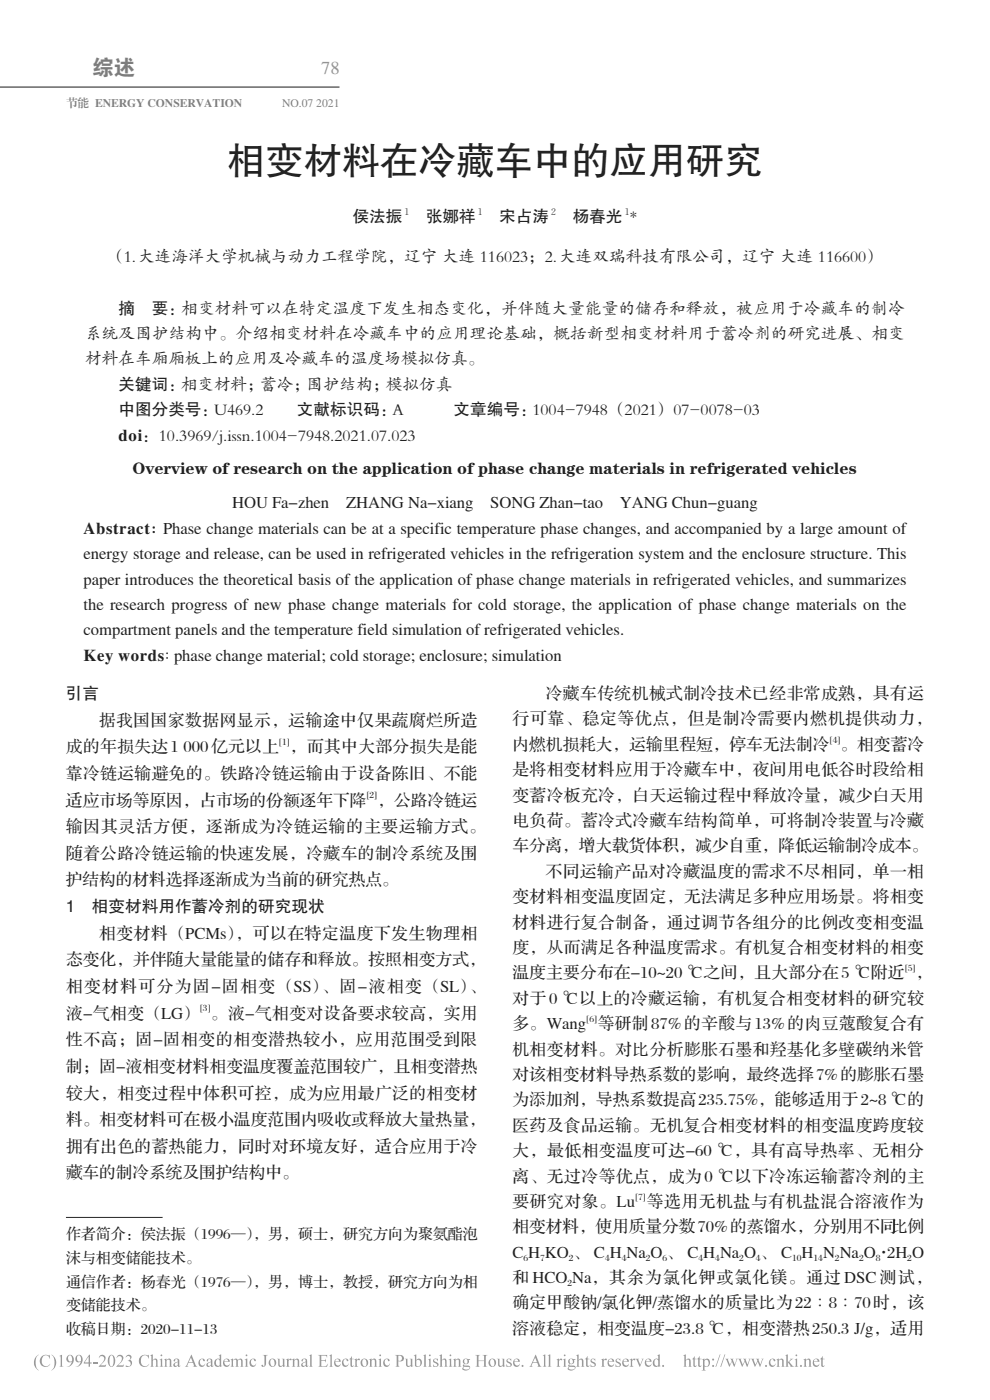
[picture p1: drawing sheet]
<svg xmlns="http://www.w3.org/2000/svg" width="210mm" height="297mm" viewBox="0 0 210 297" stroke-linecap="round" stroke-linejoin="round" font-family="sans-serif">
<path d="M0 18.5h72M14 258.3h20.5" fill="none" stroke="#231f20" stroke-width=".21"/>
<g fill="#999">
<path d="M7.8 287.6l.4-.2a2.47 2.47 0 0 0 0 3.4 1.93 1.93 0 0 1-.4-3.2z" fill-rule="evenodd"/>
<path d="M8.9 287.7a1.78 1.78 0 0 1 1.5-.2l.1-.1 .1 .9a.92 .92 0 0 0-1.1-.7 .92 .92 0 0 0-.6 1.1 .98 .98 0 0 0 .6 1.1 .98 .98 0 0 0 1.2-.5 1.24 1.24 0 0 1-1.9 .3 1.24 1.24 0 0 1 .1-1.9z" fill-rule="evenodd"/>
<path d="M10.9 287.4a1.91 1.91 0 0 1 0 3.4 2.47 2.47 0 0 0 0-3.4z" fill-rule="evenodd"/>
<path d="M12.5 287.7l.7-.3v2.3l.3 .2h-.9l.2-.1 .1-1.7-.1-.4z" fill-rule="evenodd"/>
<path d="M14.4 287.5a.93 .93 0 0 1 1.2 .3 .93 .93 0 0 1 0 1.2 1.34 1.34 0 0 1-1.5 .9 1.26 1.26 0 0 0 1.1-1 .77 .77 0 0 1-1.1-.3 .77 .77 0 0 1 .3-1.1zM14.7 287.6a.64 .64 0 0 0-.3 .8 .64 .64 0 0 0 .9 .3 .99 .99 0 0 0-.4-1.2z" fill-rule="evenodd"/>
<path d="M16.3 287.5a.86 .86 0 0 1 1.1 .2 .86 .86 0 0 1 .1 1 1.38 1.38 0 0 1-1.5 1.2 1.21 1.21 0 0 0 1.1-1 .78 .78 0 0 1-1.1-.2 .78 .78 0 0 1 .3-1.2zM16.4 287.7a.64 .64 0 0 0-.1 .8 .64 .64 0 0 0 .8 .3 .74 .74 0 0 0-.5-1.2z" fill-rule="evenodd"/>
<path d="M107.6 288.4l.8-.2v.6a.44 .44 0 0 0-.3-.4 .44 .44 0 0 0-.5 .1l.4 .4a.59 .59 0 0 1 .5 .8 .59 .59 0 0 1-.9 .2l-.2 .1v-.6a.48 .48 0 0 0 .4 .4 .48 .48 0 0 0 .5-.2l-.1-.2-.8-.6z" fill-rule="evenodd"/>
<path d="M19.7 288.9h1v.3h-1z" fill-rule="evenodd"/>
<path d="M134.8 288.3h.8l-.2 .2 .4 1 .4-1.1-.2-.1h.6l-.9 1.7-.7-1.6z" fill-rule="evenodd"/>
<path d="M23.2 287.6a.75 .75 0 0 1 .9-.1 .75 .75 0 0 1 .3 .9 1.09 1.09 0 0 1-1 1.5 1.75 1.75 0 0 1-.2-2.3zM23.5 287.5a2.28 2.28 0 0 0 0 2.3l.1 .1a1.76 1.76 0 0 0 .3-2.2z" fill-rule="evenodd"/>
<path d="M25 287.6a.77 .77 0 0 1 1.1 .2 .77 .77 0 0 1-.3 1.1l-.8 .8h1l.3-.2-.2 .4h-1.4a2.65 2.65 0 0 0 1.1-1.9 .6 .6 0 0 0-.6-.3 .6 .6 0 0 0-.5 .4z" fill-rule="evenodd"/>
<path d="M26.8 287.6a.58 .58 0 0 1 .9 0 .58 .58 0 0 1-.1 .9 .82 .82 0 0 1 .2 1.1 .82 .82 0 0 1-1.2 .2l.1-.1a.59 .59 0 0 0 1-.2 .59 .59 0 0 0-.6-.8 .54 .54 0 0 0 .5-.5 .54 .54 0 0 0-.4-.5l-.5 .3z" fill-rule="evenodd"/>
<path d="M56.9 289.1a.85 .85 0 0 1 1.7 0 .85 .85 0 0 1-1.7 0zM57.5 288.4a.89 .89 0 0 0 .5 1.4 .92 .92 0 0 0-.4-1.5z" fill-rule="evenodd"/>
<path d="M31.8 287.5l.6-.2v1.2a.54 .54 0 0 1 .7-.3 .54 .54 0 0 1 .3 .8v.8l.3 .1h-.9l.3-.2v-1a.35 .35 0 0 0-.3-.3 .35 .35 0 0 0-.4 .3v1.1l.3 .1h-.8l.2-.2v-2z" fill-rule="evenodd"/>
<path d="M34.1 287.5a.18 .18 0 0 1 .3 0 .18 .18 0 0 1-.3 0zM33.8 288.4l.6-.2v1.5l.3 .2h-.9l.3-.1v-.2v-1.1z" fill-rule="evenodd"/>
<path d="M34.7 288.4l.6-.2v.3a.54 .54 0 0 1 .7-.3 .54 .54 0 0 1 .3 .7v.8l.3 .2h-.8l.2-.2v-1l-.2-.3-.5 .3v1l.3 .2h-.9l.3-.1v-.2v-1.1z" fill-rule="evenodd"/>
<path d="M36.9 288.5a.62 .62 0 0 1 .7-.3 .62 .62 0 0 1 .4 .6v.9h.3l-.4 .3-.2-.3a.51 .51 0 0 1-.9 .1 .51 .51 0 0 1 .4-.8l.5-.1v-.3a.32 .32 0 0 0-.4-.2 .32 .32 0 0 0-.2 .4h-.2zM37.1 289.3a.34 .34 0 0 0 .1 .5 .34 .34 0 0 0 .5-.2v-.6z" fill-rule="evenodd"/>
<path d="M72.8 288.5a.56 .56 0 0 1 .6-.3 .56 .56 0 0 1 .4 .5 .27 .27 0 0 1-.3 0 .27 .27 0 0 1-.1-.3 .6 .6 0 0 0-.6 .3 .6 .6 0 0 0 .2 .8 .55 .55 0 0 0 .5 .2 .55 .55 0 0 0 .5-.4 .76 .76 0 0 1-1 .6 .76 .76 0 0 1-.4-1z" fill-rule="evenodd"/>
<path d="M42.3 288.5a.59 .59 0 0 1 .7-.3 .59 .59 0 0 1 .4 .5 .29 .29 0 0 1-.3 0 .29 .29 0 0 1-.1-.3 .6 .6 0 0 0-.6 .3 .6 .6 0 0 0 .1 .8 .55 .55 0 0 0 .6 .2 .55 .55 0 0 0 .4-.4 .76 .76 0 0 1-.9 .7 .76 .76 0 0 1-.5-1.1z" fill-rule="evenodd"/>
<path d="M44 288.4a.62 .62 0 0 1 .7-.2 .62 .62 0 0 1 .3 .6l.1 .9h.2l-.4 .3-.2-.3a.51 .51 0 0 1-.9 .1 .51 .51 0 0 1 .5-.8l.4-.1v-.3a.36 .36 0 0 0-.4-.2 .36 .36 0 0 0-.3 .4l-.1-.1zM44.1 289.3v.2l.1 .3 .5-.2v-.6z" fill-rule="evenodd"/>
<path d="M46.4 287.5l.5-.2v2.4l.3 .1-.6 .2v-.3a.74 .74 0 0 1-1 0 .74 .74 0 0 1-.1-1l.5-.5 .6 .2v-.7zM46 288.5a.75 .75 0 0 0-.2 .7 .75 .75 0 0 0 .6 .5l.2-.1v-.8a.38 .38 0 0 0-.2-.4 .38 .38 0 0 0-.4 .1z" fill-rule="evenodd"/>
<path d="M47.6 288.5a.67 .67 0 0 1 .7-.3 .67 .67 0 0 1 .5 .7h-1.2a.6 .6 0 0 0 .4 .8 .6 .6 0 0 0 .7-.4 .74 .74 0 0 1-.9 .7 .74 .74 0 0 1-.5-1.1zM47.7 288.4l-.1 .4h.8a.39 .39 0 0 0-.2-.4 .39 .39 0 0 0-.5 0z" fill-rule="evenodd"/>
<path d="M48.9 288.4l.5-.2v.4a.55 .55 0 0 1 .5-.4 .55 .55 0 0 1 .5 .4 .53 .53 0 0 1 .7-.4 .53 .53 0 0 1 .4 .7v.9l.2 .1h-.8l.3-.1v-1a.35 .35 0 0 0-.4-.4 .35 .35 0 0 0-.4 .3v1.1l.3 .1h-.8l.2-.1v-1a.37 .37 0 0 0-.2-.4 .37 .37 0 0 0-.5 .2l.1 1.2 .2 .1h-.8l.2-.1v-.2v-1.1z" fill-rule="evenodd"/>
<path d="M52.1 287.5a.2 .2 0 0 1 .4 0 .2 .2 0 0 1-.4 0zM51.9 288.4l.6-.2v1.6l.2 .1h-.8l.2-.2v-1.2z" fill-rule="evenodd"/>
<path d="M53.2 288.5a.56 .56 0 0 1 .6-.3 .56 .56 0 0 1 .4 .5 .27 .27 0 0 1-.3 0 .27 .27 0 0 1-.1-.3 .6 .6 0 0 0-.6 .3 .6 .6 0 0 0 .2 .8 .55 .55 0 0 0 .5 .2 .55 .55 0 0 0 .5-.4 .76 .76 0 0 1-1 .6 .76 .76 0 0 1-.5-1z" fill-rule="evenodd"/>
<path d="M55.7 287.4h1.1l-.4 .3v1.4a.58 .58 0 0 1-.2 .7 .58 .58 0 0 1-.7-.1l.1-.2 .4 .4 .1-.2v-2z" fill-rule="evenodd"/>
<path d="M29.9 287.7a1.76 1.76 0 0 1 1.5-.2l.2-.1v.9a.9 .9 0 0 0-1.1-.7 .9 .9 0 0 0-.6 1.1 .96 .96 0 0 0 .6 1.1 .96 .96 0 0 0 1.2-.5 1.24 1.24 0 0 1-1.9 .3 1.24 1.24 0 0 1 .1-1.9z" fill-rule="evenodd"/>
<path d="M58.7 288.3h.6v1.1a.36 .36 0 0 0 .3 .4 .36 .36 0 0 0 .4-.3v-1.1l-.2-.1h.5v1.4l.3 .1-.6 .2v-.3a.52 .52 0 0 1-.6 .3 .52 .52 0 0 1-.4-.7v-.9z" fill-rule="evenodd"/>
<path d="M60.6 288.4l.6-.2v.4l.3-.3h.3a.23 .23 0 0 1-.1 .3 .23 .23 0 0 1-.3-.1l-.2 .2v1l.3 .2h-.9l.3-.1v-1.3z" fill-rule="evenodd"/>
<path d="M61.8 288.4l.6-.2v.3a.54 .54 0 0 1 .7-.3 .54 .54 0 0 1 .4 .7v.9l.2 .1h-.8l.2-.2v-.8v-.4l-.2-.1-.5 .3v1l.3 .2h-.8l.2-.2v-1.2z" fill-rule="evenodd"/>
<path d="M64.1 288.4a.62 .62 0 0 1 .7-.2 .62 .62 0 0 1 .4 .6v.9h.2l-.3 .3-.3-.3a.51 .51 0 0 1-.9 .1 .51 .51 0 0 1 .5-.8l.4-.1v-.3a.36 .36 0 0 0-.4-.2 .36 .36 0 0 0-.2 .4l-.2-.1zM64.2 289.3v.2l.2 .3 .4-.2v-.6z" fill-rule="evenodd"/>
<path d="M65.5 287.5l.6-.2v2.4l.3 .2h-.9l.3-.1v-2.1z" fill-rule="evenodd"/>
<path d="M67.5 287.4h1.9v.6l-.2-.4h-1v1l.8-.1 .1-.3v.9l-.2-.4h-.7v1l.1 .1a.9 .9 0 0 0 1.2-.5l-.1 .6h-1.9l.2-.1 .1-.3v-1.8z" fill-rule="evenodd"/>
<path d="M69.8 287.5l.6-.2v2.3v.2l.3 .1h-.9l.3-.1v-.2v-1.8l-.1-.2z" fill-rule="evenodd"/>
<path d="M71.1 288.5a.67 .67 0 0 1 .7-.3 .67 .67 0 0 1 .5 .7h-1.2a.6 .6 0 0 0 .4 .7 .6 .6 0 0 0 .7-.3 .73 .73 0 0 1-.9 .7 .73 .73 0 0 1-.4-1.1zM71.3 288.4l-.2 .4h.8a.4 .4 0 0 0-.2-.4 .4 .4 0 0 0-.4 0z" fill-rule="evenodd"/>
<path d="M40.6 287.4l.9 2.1 .4 .4h-1l.2-.1-.1-.7h-1l-.3 .6 .3 .2h-.8l.3-.2zM40.5 288l-.5 1h.9z" fill-rule="evenodd"/>
<path d="M74.6 287.7v.6h.4l-.4 .1 .1 1.2 .1 .2 .3-.1a.39 .39 0 0 1-.5 .3 .39 .39 0 0 1-.3-.5v-1.1l-.3-.1z" fill-rule="evenodd"/>
<path d="M76.4 289.1a.85 .85 0 0 1 1.7 0 .85 .85 0 0 1-1.7 0zM77 288.5a.86 .86 0 0 0 .5 1.3 .91 .91 0 0 0-.4-1.5z" fill-rule="evenodd"/>
<path d="M78.2 288.4l.6-.2v.3a.54 .54 0 0 1 .7-.3 .54 .54 0 0 1 .3 .7v.9l.3 .1h-.8l.2-.2v-.8l-.1-.4-.2-.1-.4 .3v1l.3 .2h-.9l.3-.2v-1.2z" fill-rule="evenodd"/>
<path d="M80.5 287.5a.19 .19 0 0 1 .3 0 .19 .19 0 0 1-.3 0zM80.2 288.4l.6-.2v1.6l.3 .1h-.8l.2-.2v-1.2z" fill-rule="evenodd"/>
<path d="M81.5 288.5a.56 .56 0 0 1 .6-.3 .56 .56 0 0 1 .5 .5 .27 .27 0 0 1-.3 0 .27 .27 0 0 1-.1-.3 .6 .6 0 0 0-.6 .3 .6 .6 0 0 0 .1 .8 .55 .55 0 0 0 .6 .2 .55 .55 0 0 0 .4-.4 .76 .76 0 0 1-.9 .6 .76 .76 0 0 1-.5-1z" fill-rule="evenodd"/>
<path d="M83.8 287.4h.9a.76 .76 0 0 1 1 .9 .76 .76 0 0 1-1.2 .5v.9l.3 .2h-1l.3-.1v-.3v-1.8zM84.5 287.6v1.1a.57 .57 0 0 0 .8-.6 .57 .57 0 0 0-.8-.5z" fill-rule="evenodd"/>
<path d="M85.8 288.3h.6v1.1a.36 .36 0 0 0 .3 .4 .36 .36 0 0 0 .4-.3v-1.1l-.2-.1h.6v1.4l.2 .1-.6 .2v-.3a.54 .54 0 0 1-.6 .3 .54 .54 0 0 1-.4-.7v-.9z" fill-rule="evenodd"/>
<path d="M87.7 287.5l.6-.2v1.2a.7 .7 0 0 1 1-.1 .7 .7 0 0 1 .2 .9 .92 .92 0 0 1-1.5 .5v-2l-.1-.2zM88.3 288.7v1a.65 .65 0 0 0 1-.4 .65 .65 0 0 0-.7-.8z" fill-rule="evenodd"/>
<path d="M89.7 287.5l.6-.2v2.4l.3 .2h-.9l.3-.1v-2.1z" fill-rule="evenodd"/>
<path d="M91 287.5a.2 .2 0 0 1 .4 0 .2 .2 0 0 1-.4 0zM90.8 288.4l.5-.2 .1 1.5 .2 .2h-.8l.2-.1 .1-.2-.1-1.1z" fill-rule="evenodd"/>
<path d="M18.9 287.4h.2v1.6h.3v.3h-.3v.6h-.3v-.6h-1v-.2zM18.8 287.8l-.8 1.2h.8z" fill-rule="evenodd"/>
<path d="M95.4 287.5a.18 .18 0 0 1 .3 0 .18 .18 0 0 1-.3 0zM95.1 288.4l.6-.2v1.5l.3 .2h-.9l.3-.1v-.2v-1.1z" fill-rule="evenodd"/>
<path d="M96.1 288.4l.5-.2v.3a.54 .54 0 0 1 .7-.3 .54 .54 0 0 1 .3 .7l.1 .8 .2 .2h-.8l.2-.2v-1l-.2-.3-.5 .3v1l.3 .2h-.8l.2-.1v-.2v-1.1z" fill-rule="evenodd"/>
<path d="M98.4 288.4l.4-.2 .9 .2-.3 .1a.68 .68 0 0 1-.1 .8 .68 .68 0 0 1-.8 .1l-.1 .2 .2 .1a.72 .72 0 0 1 1.1 .5 .9 .9 0 0 1-.8 .6 .9 .9 0 0 1-.8-.5l.3-.4-.2-.3 .3-.3-.3-.3zM98.6 288.4a.49 .49 0 0 0-.1 .6 .49 .49 0 0 0 .6 .2 .5 .5 0 0 0 .1-.6 .5 .5 0 0 0-.6-.2zM98.5 289.9l-.2 .3a.73 .73 0 0 0 .7 .3 .73 .73 0 0 0 .6-.4z" fill-rule="evenodd"/>
<path d="M100.8 287.4h1l-.3 .3v.9h1.2v-1l-.4-.2h1.1l-.3 .2-.1 .3 .1 1.8 .3 .2h-1.1l.4-.1v-1.1h-1.2v1.1l.3 .1h-1l.3-.1v-.3v-1.9z" fill-rule="evenodd"/>
<path d="M103.6 289.1a.85 .85 0 0 1 1.7 0 .85 .85 0 0 1-1.7 0zM104.2 288.4a.89 .89 0 0 0 .4 1.4 .92 .92 0 0 0-.3-1.5z" fill-rule="evenodd"/>
<path d="M105.4 288.3h.5v1.1a.36 .36 0 0 0 .3 .4 .36 .36 0 0 0 .4-.3v-1.1l-.2-.1h.6v1.4l.2 .1-.6 .2v-.3a.52 .52 0 0 1-.6 .3 .52 .52 0 0 1-.3-.7l-.1-.9z" fill-rule="evenodd"/>
<path d="M93.1 287.5l.6-.2v1.2a.54 .54 0 0 1 .7-.3 .54 .54 0 0 1 .3 .8l.1 .8 .2 .1h-.8l.2-.2v-1a.35 .35 0 0 0-.3-.3 .35 .35 0 0 0-.4 .3v1.1l.3 .1h-.8l.2-.2v-2z" fill-rule="evenodd"/>
<path d="M109.1 288.5a.67 .67 0 0 1 .7-.3 .67 .67 0 0 1 .5 .7h-1.2a.6 .6 0 0 0 .4 .8 .6 .6 0 0 0 .7-.4 .74 .74 0 0 1-.9 .7 .74 .74 0 0 1-.4-1.1zM109.3 288.4l-.2 .4h.8a.39 .39 0 0 0-.2-.4 .39 .39 0 0 0-.4 0z" fill-rule="evenodd"/>
<path d="M113.6 287.4l.9 2.1 .4 .4h-1l.3-.1-.2-.7h-1l-.3 .6 .3 .2h-.7l.3-.2zM113.5 288l-.5 1h.9z" fill-rule="evenodd"/>
<path d="M115.1 287.5l.6-.2v2.3v.2l.3 .1h-.9l.3-.1v-.2v-1.8l-.1-.2z" fill-rule="evenodd"/>
<path d="M118 288.4l.6-.2v.4l.4-.4a.18 .18 0 0 1 .2 .1 .18 .18 0 0 1-.1 .3l-.3-.1-.2 .2v1.1l.3 .1h-.9l.2-.1 .1-.2-.1-1.1z" fill-rule="evenodd"/>
<path d="M119.6 287.5a.2 .2 0 0 1 .4 0 .2 .2 0 0 1-.4 0zM119.3 288.4l.6-.2v1.5l.3 .2h-.8l.2-.1v-1.3z" fill-rule="evenodd"/>
<path d="M120.7 288.4l.5-.2 .9 .2-.1 .1h-.3a.68 .68 0 0 1-.1 .8 .68 .68 0 0 1-.8 .1v.2l.2 .1a.75 .75 0 0 1 1.1 .5 .93 .93 0 0 1-.8 .6 .93 .93 0 0 1-.9-.5l.3-.4-.2-.2 .3-.4-.3-.3zM120.9 288.4a.49 .49 0 0 0-.1 .6 .49 .49 0 0 0 .6 .2 .5 .5 0 0 0 .1-.6 .5 .5 0 0 0-.6-.2zM120.8 289.9l-.2 .3a.72 .72 0 0 0 .7 .3 .72 .72 0 0 0 .6-.4z" fill-rule="evenodd"/>
<path d="M122.2 287.5l.5-.2v1.2a.55 .55 0 0 1 .7-.2 .55 .55 0 0 1 .4 .7v.7l.2 .2h-.8l.2-.2v-1a.35 .35 0 0 0-.3-.3 .35 .35 0 0 0-.4 .3v1l.3 .2h-.8l.2-.1v-.2v-1.8v-.2z" fill-rule="evenodd"/>
<path d="M124.6 287.7v.6h.4l-.4 .1v1.2l.2 .2 .3-.1a.38 .38 0 0 1-.5 .3 .38 .38 0 0 1-.3-.5v-1.1l-.3-.1z" fill-rule="evenodd"/>
<path d="M125.4 288.4l.9-.2v.6a.45 .45 0 0 0-.3-.4 .45 .45 0 0 0-.5 .1v.2l.3 .2a.59 .59 0 0 1 .5 .8 .59 .59 0 0 1-.9 .2l-.1 .1v-.6a.45 .45 0 0 0 .3 .4 .45 .45 0 0 0 .5-.2l-.1-.2-.7-.4z" fill-rule="evenodd"/>
<path d="M21.2 287.6a.77 .77 0 0 1 1.1 .2 .77 .77 0 0 1-.2 1.1l-.8 .8h.9l.3-.2-.1 .4h-1.5a2.08 2.08 0 0 0 1.1-2 .62 .62 0 0 0-1 .2z" fill-rule="evenodd"/>
<path d="M127.5 288.4l.6-.2v.4l.2-.3 .3-.1a.2 .2 0 0 1 0 .4 .2 .2 0 0 1-.3-.1l-.2 .2v1l.3 .2h-.9l.2-.1v-1.3z" fill-rule="evenodd"/>
<path d="M129.1 288.5a.67 .67 0 0 1 .7-.3 .67 .67 0 0 1 .5 .7h-1.2a.6 .6 0 0 0 .4 .7 .6 .6 0 0 0 .7-.3 .73 .73 0 0 1-.9 .7 .73 .73 0 0 1-.4-1.1zM129.3 288.4l-.2 .4h.8a.4 .4 0 0 0-.2-.4 .4 .4 0 0 0-.4 0z" fill-rule="evenodd"/>
<path d="M130.7 288.4l.9-.2v.6a.44 .44 0 0 0-.3-.4 .44 .44 0 0 0-.5 .1l.3 .4a.59 .59 0 0 1 .5 .8 .59 .59 0 0 1-.9 .2l-.1 .1v-.6a.48 .48 0 0 0 .3 .4 .48 .48 0 0 0 .5-.2v-.2l-.8-.6z" fill-rule="evenodd"/>
<path d="M132.2 288.5a.67 .67 0 0 1 .8-.3 .67 .67 0 0 1 .4 .7h-1.1a.6 .6 0 0 0 .3 .8 .6 .6 0 0 0 .8-.4 .74 .74 0 0 1-1 .7 .74 .74 0 0 1-.4-1.1zM132.4 288.4l-.1 .4h.7a.39 .39 0 0 0-.2-.4 .39 .39 0 0 0-.4 0z" fill-rule="evenodd"/>
<path d="M133.5 288.4l.6-.2v.4l.4-.4a.18 .18 0 0 1 .3 .1 .18 .18 0 0 1-.2 .3l-.3-.1-.2 .2v1.1l.3 .1h-.9l.3-.1v-.2v-1.1z" fill-rule="evenodd"/>
<path d="M92 288.4l.9-.2v.6a.47 .47 0 0 0-.3-.4 .47 .47 0 0 0-.5 .1l.3 .4a.59 .59 0 0 1 .5 .8 .59 .59 0 0 1-.9 .2l-.1 .1v-.6a.48 .48 0 0 0 .3 .4 .48 .48 0 0 0 .5-.2l-.1-.2-.7-.4z" fill-rule="evenodd"/>
<path d="M137 288.5a.67 .67 0 0 1 .8-.3 .67 .67 0 0 1 .4 .7h-1.1a.6 .6 0 0 0 .3 .8 .6 .6 0 0 0 .8-.4 .74 .74 0 0 1-1 .7 .74 .74 0 0 1-.4-1.1zM137.2 288.4l-.1 .4h.7a.39 .39 0 0 0-.2-.4 .39 .39 0 0 0-.4 0z" fill-rule="evenodd"/>
<path d="M139.4 287.5l.5-.2v2.4l.3 .1-.6 .2v-.3a.74 .74 0 0 1-1 0 .74 .74 0 0 1 0-1l.4-.5 .6 .2v-.7zM139 288.5a.77 .77 0 0 0 .5 1.2l.1-.1v-.8a.39 .39 0 0 0-.2-.4 .39 .39 0 0 0-.4 .1z" fill-rule="evenodd"/>
<path d="M75.1 288.4l.6-.2v.4l.4-.4a.18 .18 0 0 1 .2 .1 .18 .18 0 0 1-.1 .3l-.3-.1-.2 .2v1.1l.3 .1h-.9l.2-.1 .1-.2-.1-1.1z" fill-rule="evenodd"/>
<path d="M116.2 287.5l.5-.2v2.5l.3 .1h-.8l.2-.3v-1.9z" fill-rule="evenodd"/>
<path d="M144.9 287.5l.6-.2v1.2a.55 .55 0 0 1 .7-.3 .55 .55 0 0 1 .3 .8v.8l.3 .1h-.9l.3-.2v-1a.35 .35 0 0 0-.3-.3 .35 .35 0 0 0-.4 .3v1.1l.2 .1h-.8l.3-.1v-2.1z" fill-rule="evenodd"/>
<path d="M147.3 287.7l.1 .6h.3l-.3 .1v1.2l.1 .2 .2-.1a.32 .32 0 0 1-.3 .3 .32 .32 0 0 1-.3-.3v-1.3l-.3-.1z" fill-rule="evenodd"/>
<path d="M148.3 287.7l.1 .6h.4l-.4 .1v1.2l.2 .2 .2-.1a.38 .38 0 0 1-.4 .3 .38 .38 0 0 1-.3-.5v-1.1l-.3-.1z" fill-rule="evenodd"/>
<path d="M148.8 288.4l.6-.2v.4a.62 .62 0 0 1 .8-.3 .62 .62 0 0 1 .4 .7 .76 .76 0 0 1-.3 .8 .76 .76 0 0 1-.9 0v.7l.3 .3h-.9l.3-.2v-2.1zM149.6 288.6l-.2 .1v.6a.47 .47 0 0 0 .6 .6 .47 .47 0 0 0 .3-.7 .5 .5 0 0 0-.1-.6 .5 .5 0 0 0-.6 0z" fill-rule="evenodd"/>
<path d="M151.1 288.4a.2 .2 0 0 1 .4 0 .2 .2 0 0 1-.4 0zM151 289.8a.25 .25 0 0 1 .5 0 .25 .25 0 0 1-.5 0z" fill-rule="evenodd"/>
<path d="M152.7 287.3h.1l-.9 2.7h-.1z" fill-rule="evenodd"/>
<path d="M153.7 287.3h.1l-.8 2.7h-.2z" fill-rule="evenodd"/>
<path d="M153.8 288.3h.8l-.2 .2 .4 1 .4-.8-.3-.4h.7l-.2 .2 .5 1 .3-1.1-.2-.1h.5l-.2 .2-.5 1.5-.5-1.1-.6 1.1-.6-1.5z" fill-rule="evenodd"/>
<path d="M156.6 288.3h.7l-.2 .1 .5 1.1 .3-.8-.3-.4h.7l-.1 .2 .4 1 .4-1.1-.2-.1h.4l-.7 1.7-.5-1.1-.6 1.1-.6-1.5z" fill-rule="evenodd"/>
<path d="M159.3 288.3h.7l-.1 .3 .4 .9 .4-.8-.4-.4h.7l-.1 .2 .4 1 .4-1-.2-.2h.5l-.3 .2-.4 1.5-.6-1.1-.6 1.1z" fill-rule="evenodd"/>
<path d="M163.3 288.5a.59 .59 0 0 1 .7-.3 .59 .59 0 0 1 .4 .5 .29 .29 0 0 1-.3 0 .29 .29 0 0 1-.1-.3 .6 .6 0 0 0-.6 .3 .6 .6 0 0 0 .1 .8 .55 .55 0 0 0 .6 .2 .55 .55 0 0 0 .4-.4 .76 .76 0 0 1-.9 .7 .76 .76 0 0 1-.5-1.1z" fill-rule="evenodd"/>
<path d="M164.6 288.4l.6-.2v.3a.54 .54 0 0 1 .7-.3 .54 .54 0 0 1 .3 .7v.8l.3 .2h-.8l.2-.2v-1l-.2-.3-.5 .3v1l.3 .2h-.9l.3-.1v-.2v-1.1z" fill-rule="evenodd"/>
<path d="M166.5 287.5l.6-.2v1.7l.6-.5-.1-.2h.7l-.9 .6 1 1h-.8l.1-.2-.6-.7v.8l.3 .1h-.9h.2l.1-.3v-1.9z" fill-rule="evenodd"/>
<path d="M168.7 287.5a.2 .2 0 0 1 .4 0 .2 .2 0 0 1-.4 0zM168.5 288.4l.6-.2v1.5l.3 .2h-.9l.3-.1v-.2v-1.1z" fill-rule="evenodd"/>
<path d="M170.4 288.4l.6-.2v.3a.54 .54 0 0 1 .6-.3 .54 .54 0 0 1 .4 .7v.9l.2 .1h-.8l.3-.2v-.8l-.1-.4-.2-.1-.4 .3v1l.2 .2h-.8l.2-.2v-1.2z" fill-rule="evenodd"/>
<path d="M172.6 288.5a.67 .67 0 0 1 .8-.3 .67 .67 0 0 1 .4 .7h-1.2a.6 .6 0 0 0 .4 .7 .6 .6 0 0 0 .8-.3 .73 .73 0 0 1-1 .7 .73 .73 0 0 1-.4-1.1zM172.8 288.4l-.2 .4h.9a.4 .4 0 0 0-.3-.4 .4 .4 0 0 0-.4 0z" fill-rule="evenodd"/>
<path d="M174.4 287.7l.1 .6h.4l-.4 .1v1.2l.2 .2 .2-.1a.38 .38 0 0 1-.4 .3 .38 .38 0 0 1-.3-.5v-1.1l-.3-.1z" fill-rule="evenodd"/>
<circle cx="110.8" cy="289.8" r=".22"/>
<circle cx="140.7" cy="289.8" r=".22"/>
<circle cx="162.5" cy="289.8" r=".22"/>
<circle cx="169.9" cy="289.8" r=".22"/>
</g>
<text font-size="8.1" fill="#231f20" x="48.2" y="36.9">相变材料在冷藏车中的应用研究</text>
<text font-size="4.6" fill="#808080" x="19.6" y="15.9">综述</text>
<text font-size="3.9" fill="#939598" x="68.2" y="15.6">78</text>
<g font-size="3.5" fill="#231f20">
<text x="74.8" y="47">侯法振</text>
<text x="90.4" y="47">张娜祥</text>
<text x="105.9" y="47">宋占涛</text>
<text x="121.5" y="47">杨春光 *</text>
<text x="23.2" y="55.6">（1.大连海洋大学机械与动力工程学院，辽宁 大连 116023；2.大连双瑞科技有限公司，辽宁 大连 116600）</text>
<text x="18.1" y="71.9">系统及围护结构中。介绍相变材料在冷藏车中的应用理论基础，概括新型相变材料用于蓄冷剂的研究进展、相变</text>
<text x="25.1" y="66.5">摘</text>
<text x="32.2" y="66.5">要：相变材料可以在特定温度下发生相态变化，并伴随大量能量的储存和释放，被应用于冷藏车的制冷</text>
<text x="18.1" y="77.3">材料在车厢厢板上的应用及冷藏车的温度场模拟仿真。</text>
<text x="25.1" y="82.6">关键词：相变材料；蓄冷；围护结构；模拟仿真</text>
<text x="25.1" y="88">中图分类号：U469.2</text>
<text x="63" y="88">文献标识码：A</text>
<text x="96.2" y="88">文章编号：1004-7948（2021）07-0078-03</text>
<text x="25.1" y="93.6">doi：10.3969/j.issn.1004-7948.2021.07.023</text>
<text x="28.1" y="100.6">Overview of research on the application of phase change materials in refrigerated vehicles</text>
<text x="49.2" y="107.9">HOU Fa-zhen</text>
<text x="73.4" y="107.9">ZHANG Na-xiang</text>
<text x="104" y="107.9">SONG Zhan-tao</text>
<text x="131.5" y="107.9">YANG Chun-guang</text>
<text x="17.7" y="113.3">Abstract：Phase change materials can be at a specific temperature phase changes, and accompanied by a large amount of</text>
<text x="17.7" y="118.6">energy storage and release, can be used in refrigerated vehicles in the refrigeration system and the enclosure structure. This</text>
<text x="17.7" y="124">paper introduces the theoretical basis of the application of phase change materials in refrigerated vehicles, and summarizes</text>
<text x="17.7" y="129.4">the research progress of new phase change materials for cold storage, the application of phase change materials on the</text>
<text x="17.7" y="134.8">compartment panels and the temperature field simulation of refrigerated vehicles.</text>
<text x="17.7" y="140.2">Key words: phase change material; cold storage; enclosure; simulation</text>
<text x="14" y="148.3">引言</text>
<text x="115.8" y="148.3">冷藏车传统机械式制冷技术已经非常成熟，具有运</text>
<text x="21.1" y="154">据我国国家数据网显示，运输途中仅果蔬腐烂所造</text>
<text x="108.7" y="153.7">行可靠、稳定等优点，但是制冷需要内燃机提供动力，</text>
<text x="14" y="159.6">成的年损失达1 000亿元以上 ，而其中大部分损失是能</text>
<text x="108.7" y="159.1">内燃机损耗大，运输里程短，停车无法制冷 。相变蓄冷</text>
<text x="14" y="165.3">靠冷链运输避免的。铁路冷链运输由于设备陈旧、不能</text>
<text x="108.7" y="164.5">是将相变材料应用于冷藏车中，夜间用电低谷时段给相</text>
<text x="14" y="170.9">适应市场等原因，占市场的份额逐年下降 ，公路冷链运</text>
<text x="108.7" y="169.9">变蓄冷板充冷，白天运输过程中释放冷量，减少白天用</text>
<text x="14" y="176.6">输因其灵活方便，逐渐成为冷链运输的主要运输方式。</text>
<text x="108.7" y="175.2">电负荷。蓄冷式冷藏车结构简单，可将制冷装置与冷藏</text>
<text x="14" y="182.2">随着公路冷链运输的快速发展，冷藏车的制冷系统及围</text>
<text x="108.7" y="180.6">车分离，增大载货体积，减少自重，降低运输制冷成本。</text>
<text x="14" y="187.8">护结构的材料选择逐渐成为当前的研究热点。</text>
<text x="108.7" y="191.4">变材料相变温度固定，无法满足多种应用场景。将相变</text>
<text x="115.7" y="186">不同运输产品对冷藏温度的需求不尽相同，单一相</text>
<text x="14" y="193.5">1</text>
<text x="19.5" y="193.5">相变材料用作蓄冷剂的研究现状</text>
<text x="108.7" y="196.8">材料进行复合制备，通过调节各组分的比例改变相变温</text>
<text x="21.1" y="199.1">相变材料 （PCMs），可以在特定温度下发生物理相</text>
<text x="108.7" y="202.2">度，从而满足各种温度需求。有机复合相变材料的相变</text>
<text x="14" y="204.8">态变化，并伴随大量能量的储存和释放。按照相变方式，</text>
<text x="108.7" y="207.6">温度主要分布在-10~20 ℃之间，且大部分在5 ℃附近 ，</text>
<text x="14" y="210.4">相变材料可分为固-固相变 （SS）、固-液相变 （SL）、</text>
<text x="108.7" y="212.9">对于0 ℃以上的冷藏运输，有机复合相变材料的研究较</text>
<text x="14" y="216.1">液-气相变 （LG）</text>
<text x="14" y="221.7">性不高；固-固相变的相变潜热较小，应用范围受到限</text>
<text x="44.7" y="216.1">。液-气相变对设备要求较高，实用</text>
<text x="108.7" y="218.3">多。Wang 等研制87%的辛酸与13%的肉豆蔻酸复合有</text>
<text x="14" y="227.4">制；固-液相变材料相变温度覆盖范围较广，且相变潜热</text>
<text x="108.7" y="223.7">机相变材料。对比分析膨胀石墨和羟基化多壁碳纳米管</text>
<text x="14" y="233">较大，相变过程中体积可控，成为应用最广泛的相变材</text>
<text x="108.7" y="229.1">对该相变材料导热系数的影响，最终选择7%的膨胀石墨</text>
<text x="14" y="238.7">料。相变材料可在极小温度范围内吸收或释放大量热量，</text>
<text x="108.7" y="234.5">为添加剂，导热系数提高235.75%，能够适用于2~8 ℃的</text>
<text x="108.7" y="239.9">医药及食品运输。无机复合相变材料的相变温度跨度较</text>
<text x="14" y="244.3">拥有出色的蓄热能力，同时对环境友好，适合应用于冷</text>
<text x="108.7" y="245.3">大，最低相变温度可达-60 ℃，具有高导热率、无相分</text>
<text x="14" y="250">藏车的制冷系统及围护结构中。</text>
<text x="108.7" y="250.7">离、无过冷等优点，成为0 ℃以下冷冻运输蓄冷剂的主</text>
<text x="108.7" y="256">要研究对象。Lu</text>
<text x="137.2" y="256">等选用无机盐与有机盐混合溶液作为</text>
<text x="108.7" y="261.4">相变材料，使用质量分数70%的蒸馏水，分别用不同比例</text>
<text x="108.7" y="266.8">C H KO 、 C H Na O 、 C H Na O 、 C H N Na O·2H O</text>
<text x="108.7" y="272.2">和 HCO Na，其余为氯化钾或氯化镁。通过 DSC 测试，</text>
<text x="108.7" y="277.6">确定甲酸钠/氯化钾/蒸馏水的质量比为22∶8∶70时，该</text>
<text x="108.7" y="283">溶液稳定，相变温度-23.8 ℃，相变潜热250.3 J/g，适用</text>
</g>
<g font-size="3.2" fill="#231f20">
<text x="14" y="262.9">作者简介：侯法振（1996—），男，硕士，研究方向为聚氨酯泡</text>
<text x="14" y="267.9">沫与相变储能技术。</text>
<text x="14" y="273">通信作者：杨春光（1976—），男，博士，教授，研究方向为相</text>
<text x="14" y="278">变储能技术。</text>
<text x="14" y="283">收稿日期：2020-11-13</text>
</g>
<g font-size="2.5" fill="#808080">
<text x="14" y="22.7">节能 ENERGY CONSERVATION</text>
<text x="59.8" y="22.7">NO.07 2021</text>
</g>
<g font-size="2" fill="#231f20">
<text x="85.8" y="45.5">1</text>
<text x="101.4" y="45.5">1</text>
<text x="116.9" y="45.5">2</text>
<text x="132.5" y="45.5">1</text>
<text x="59.2" y="158.1">[1]</text>
<text x="176" y="157.5">[4]</text>
<text x="77.7" y="169.4">[2]</text>
<text x="191.9" y="206">[5]</text>
<text x="42.4" y="214.6">[3]</text>
<text x="124.4" y="216.8">[6]</text>
<text x="134.7" y="254.5">[7]</text>
<text x="111" y="267.5">6</text>
<text x="114.6" y="267.5">7</text>
<text x="120.7" y="267.5">2</text>
<text x="128.3" y="267.5">4</text>
<text x="131.9" y="267.5">4</text>
<text x="137" y="267.5">2</text>
<text x="140.5" y="267.5">6</text>
<text x="148.2" y="267.5">4</text>
<text x="151.7" y="267.5">4</text>
<text x="156.8" y="267.5">2</text>
<text x="160.4" y="267.5">4</text>
<text x="168" y="267.5">10</text>
<text x="172.6" y="267.5">14</text>
<text x="177.1" y="267.5">2</text>
<text x="182.2" y="267.5">2</text>
<text x="185.7" y="267.5">8</text>
<text x="192.5" y="267.5">2</text>
<text x="120.4" y="272.9">2</text>
</g>
</svg>
